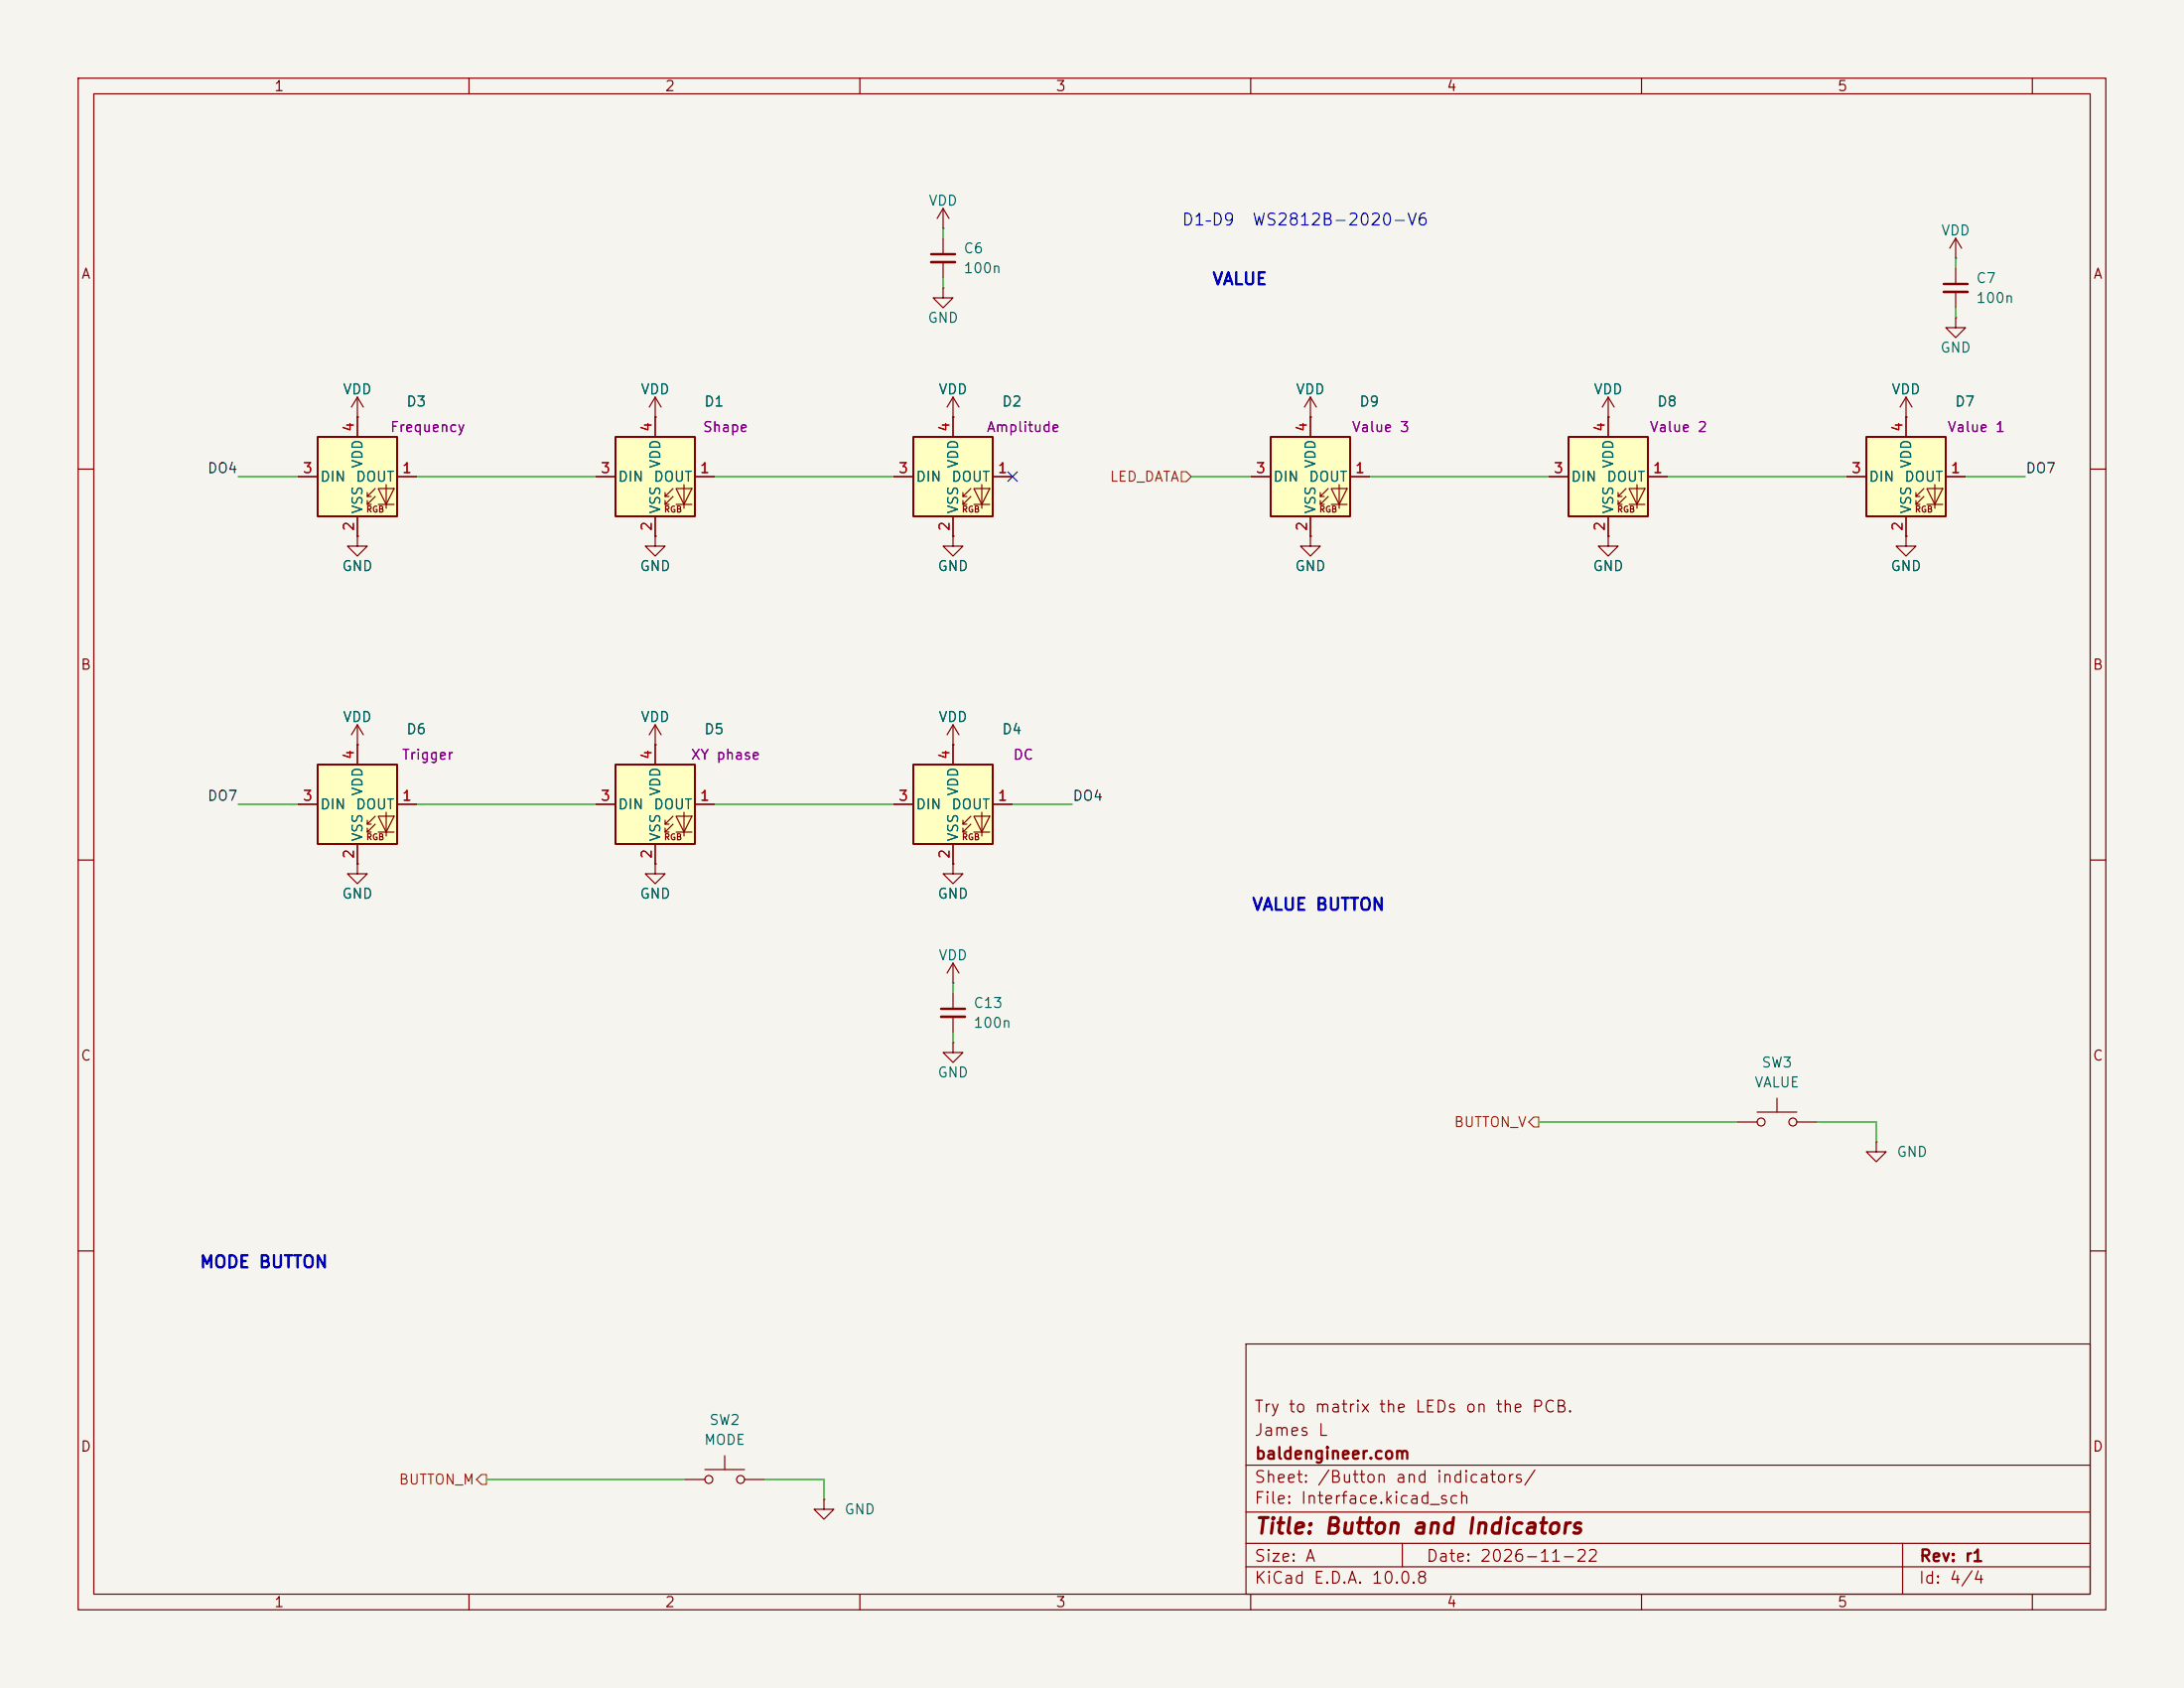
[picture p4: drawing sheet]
<svg xmlns="http://www.w3.org/2000/svg" width="279mm" height="216mm" viewBox="0 0 279 216" stroke-linecap="round" stroke-linejoin="round" font-family="sans-serif">
<path d="M0 0h279.4v215.9h-279.4z" fill="#f5f4ef" stroke="#f5f4ef" stroke-width=".13"/>
<g fill="none" stroke="#840000" stroke-width=".15">
<path d="M10 10h259.4v195.9h-259.4zM12 12h255.4v191.9h-255.4zM60 10v2M110 10v2M160 10v2M210 10v2M260 10v2M10 60h2M267.4 60h2M10 110h2M267.4 110h2M10 160h2"/>
<path d="M159.4 171.9h108v32h-108zM267.4 160h2M159.4 197.4h108M159.4 193.4h108M159.4 187.4h108M179.4 197.4v3M243.4 197.4v6.5M60 203.9v2M110 203.9v2M159.4 200.4h108M160 203.9v2M210 203.9v2"/>
<path d="M260 203.9v2"/>
</g>
<path d="M162.6 55.9h10.1v10.1h-10.1z" fill="#ffffc2"/>
<g fill="none" stroke="#840000" stroke-width=".15">
<path d="M121.9 53.3h.1M121.9 50.8l-.7 1.3M121.9 50.8l.8 1.3M121.9 50.8v2.5M167.6 53.3v2.6M121.9 68.6v1.3h1.3l-1.3 1.2-1.3-1.2h1.3M121.9 68.6h.1M160 61h2.6M167.6 66v2.6M168.9 63.5h.5M168.9 64.5h.5M169.9 62.5l-1 1v-.5"/>
<path d="M169.9 63.5l-1 1v-.5M170.3 62.5h2l-1 2zM170.3 64.5h2M171.3 62v3M172.7 61h2.6"/>
</g>
<path d="M162.6 55.9h10.1v10.1h-10.1z" fill="none" stroke="#840000" stroke-width=".25"/>
<path d="M116.8 55.9h10.2v10.1h-10.2z" fill="#ffffc2"/>
<g fill="none" stroke="#840000" stroke-width=".15">
<path d="M120.6 29.2h.1M120.6 36.8v1.3h1.3l-1.3 1.3-1.2-1.3h1.2M120.6 36.8h.1M120.6 26.7v2.5M120.6 30.5v2M120.6 33.5v2.1M120.6 26.7l-.7 1.2M120.6 26.7l.8 1.2M121.9 53.3v2.6M167.6 53.3h.1M167.6 50.8l-.7 1.3M167.6 50.8l.8 1.3"/>
<path d="M167.6 50.8v2.5M114.3 61h2.5M121.9 66v2.6M123.2 63.5h.5M123.2 64.5h.5M124.2 62.5l-1 1v-.5M124.2 63.5l-1 1v-.5M124.6 62.5h2l-1 2zM124.6 64.5h2M125.6 62v3M127 61h2.5M121.9 95.3h.1"/>
<path d="M121.9 92.7v2.6M121.9 92.7l-.7 1.3M121.9 92.7l.8 1.3M121.9 110.5v1.3h1.3l-1.3 1.2-1.3-1.2h1.3M121.9 110.5h.1M121.9 125.7h.1M121.9 133.4v1.2h1.3l-1.3 1.3-1.3-1.3h1.3M121.9 133.4h.1M121.9 123.2v2.5M121.9 127v2M121.9 130v2.1M121.9 123.2l-.7 1.3"/>
<path d="M121.9 123.2l.8 1.3"/>
</g>
<path d="M116.8 55.9h10.2v10.1h-10.2z" fill="none" stroke="#840000" stroke-width=".25"/>
<path d="M119.1 32.5h3.1M120.4 129h3" fill="none" stroke="#840000" stroke-width=".3"/>
<path d="M119.1 33.5h3.1M120.4 130h3" fill="none" stroke="#840000" stroke-width=".33"/>
<path d="M116.8 97.8h10.2v10.2h-10.2z" fill="#ffffc2"/>
<g fill="none" stroke="#840000" stroke-width=".15">
<path d="M250.2 33h.1M250.2 30.5v2.5M250.2 34.3v2M250.2 37.3v2.1M250.2 30.5l-.8 1.3M250.2 30.5l.8 1.3M250.2 40.6v1.3h1.3l-1.3 1.3-1.3-1.3h1.3M250.2 40.6h.1M167.6 68.6v1.3h1.3l-1.3 1.2-1.2-1.2h1.2M167.6 68.6h.1M121.9 95.3v2.5M114.3 102.9h2.5"/>
<path d="M121.9 108v2.5M123.2 105.4h.5M123.2 106.4h.5M124.2 104.4l-1 1v-.5M124.2 105.4l-1 1v-.5M124.6 104.4h2l-1 2zM124.6 106.4h2M125.6 103.9v3M127 102.9h2.5M222.2 143.5h2.6M224.8 142.2h5.1M227.3 140.5v1.7"/>
<path d="M229.9 143.5h2.5M240 146.1v1.2h1.3l-1.3 1.3-1.2-1.3h1.2M240 146.1h.1"/>
<circle cx="225.3" cy="143.5" r=".51"/>
<circle cx="229.4" cy="143.5" r=".51"/>
</g>
<path d="M116.8 97.8h10.2v10.2h-10.2z" fill="none" stroke="#840000" stroke-width=".25"/>
<path d="M248.7 36.3h3" fill="none" stroke="#840000" stroke-width=".3"/>
<path d="M248.7 37.3h3" fill="none" stroke="#840000" stroke-width=".33"/>
<path d="M238.8 55.9h10.1v10.1h-10.1z" fill="#ffffc2"/>
<g fill="none" stroke="#840000" stroke-width=".15">
<path d="M243.8 53.3h.1M243.8 50.8v5.1M243.8 50.8l-.7 1.3M243.8 50.8l.8 1.3M205.7 68.6v1.3h1.3l-1.3 1.2-1.2-1.2h1.2M205.7 68.6h.1M236.2 61h2.6M243.8 68.6v1.3h1.3l-1.3 1.2-1.2-1.2h1.2M243.8 68.6h.1M243.8 66v2.6M245.1 63.5h.5M245.1 64.5h.5"/>
<path d="M246.1 62.5l-1 1v-.5M246.1 63.5l-1 1v-.5M246.5 62.5h2l-1 2zM246.5 64.5h2M247.5 62v3M248.9 61h2.6"/>
</g>
<path d="M238.8 55.9h10.1v10.1h-10.1z" fill="none" stroke="#840000" stroke-width=".25"/>
<path d="M200.7 55.9h10.1v10.1h-10.1z" fill="#ffffc2"/>
<g fill="none" stroke="#840000" stroke-width=".15">
<path d="M45.7 53.3h.1M45.7 50.8l-.7 1.3M45.7 50.8l.8 1.3M45.7 50.8v2.5M205.7 53.3h.1M205.7 50.8v5.1M205.7 50.8l-.7 1.3M205.7 50.8l.8 1.3M45.7 68.6v1.3h1.3l-1.3 1.2-1.3-1.2h1.3M45.7 68.6h.1M198.1 61h2.6M205.7 66v2.6"/>
<path d="M207 63.5h.5M207 64.5h.5M208 62.5l-1 1v-.5M208 63.5l-1 1v-.5M208.4 62.5h2l-1 2zM208.4 64.5h2M209.4 62v3M210.8 61h2.6M83.8 95.3h.1M83.8 92.7l-.7 1.3M83.8 92.7l.8 1.3M83.8 92.7v2.6"/>
</g>
<path d="M200.7 55.9h10.1v10.1h-10.1z" fill="none" stroke="#840000" stroke-width=".25"/>
<path d="M40.6 55.9h10.2v10.1h-10.2z" fill="#ffffc2"/>
<g fill="none" stroke="#840000" stroke-width=".15">
<path d="M45.7 53.3v2.6M38.1 61h2.5M45.7 66v2.6M47 63.5h.5M47 64.5h.5M48 62.5l-1 1v-.5M48 63.5l-1 1v-.5M48.4 62.5h2l-1 2zM48.4 64.5h2M49.4 62v3M50.8 61h2.5M83.8 68.6v1.3h1.3l-1.3 1.2-1.3-1.2h1.3"/>
<path d="M83.8 68.6h.1M45.7 95.3h.1M45.7 92.7v2.6M45.7 92.7l-.7 1.3M45.7 92.7l.8 1.3"/>
</g>
<path d="M40.6 55.9h10.2v10.1h-10.2z" fill="none" stroke="#840000" stroke-width=".25"/>
<path d="M78.7 55.9h10.2v10.1h-10.2z" fill="#ffffc2"/>
<g fill="none" stroke="#840000" stroke-width=".15">
<path d="M83.8 53.3h.1M83.8 50.8v5.1M83.8 50.8l-.7 1.3M83.8 50.8l.8 1.3M76.2 61h2.5M83.8 66v2.6M85.1 63.5h.5M85.1 64.5h.5M86.1 62.5l-1 1v-.5M86.1 63.5l-1 1v-.5M86.5 62.5h2l-1 2zM86.5 64.5h2"/>
<path d="M87.5 62v3M88.9 61h2.5M87.6 189.2h2.6M90.2 188h5M92.7 186.2v1.8M95.2 189.2h2.6"/>
<circle cx="90.7" cy="189.2" r=".51"/>
<circle cx="94.7" cy="189.2" r=".51"/>
</g>
<path d="M78.7 55.9h10.2v10.1h-10.2z" fill="none" stroke="#840000" stroke-width=".25"/>
<path d="M78.7 97.8h10.2v10.2h-10.2z" fill="#ffffc2"/>
<g fill="none" stroke="#840000" stroke-width=".15">
<path d="M83.8 95.3v2.5M76.2 102.9h2.5M83.8 110.5v1.3h1.3l-1.3 1.2-1.3-1.2h1.3M83.8 110.5h.1M83.8 108v2.5M85.1 105.4h.5M85.1 106.4h.5M86.1 104.4l-1 1v-.5M86.1 105.4l-1 1v-.5M86.5 104.4h2l-1 2zM86.5 106.4h2M87.5 103.9v3"/>
<path d="M88.9 102.9h2.5M105.4 191.8v1.2h1.3l-1.3 1.3-1.3-1.3h1.3M105.4 191.8h.1"/>
</g>
<path d="M78.7 97.8h10.2v10.2h-10.2z" fill="none" stroke="#840000" stroke-width=".25"/>
<path d="M40.6 97.8h10.2v10.2h-10.2z" fill="#ffffc2"/>
<g fill="none" stroke="#840000" stroke-width=".15">
<path d="M45.7 53.3h.1M45.7 53.3v2.6M83.8 53.3h.1M83.8 53.3v2.6M121.9 53.3h.1M121.9 53.3v2.6M167.6 53.3h.1M167.6 53.3v2.6M205.7 53.3h.1M205.7 53.3v2.6M243.8 53.3h.1M243.8 53.3v2.6"/>
<path d="M38.1 61h2.5M45.7 68.6h.1M45.7 66v2.6M50.8 61h2.5M76.2 61h2.5M83.8 68.6h.1M83.8 66v2.6M88.9 61h2.5M114.3 61h2.5M121.9 68.6h.1M121.9 66v2.6M127 61h2.5"/>
<path d="M160 61h2.6M167.6 68.6h.1M167.6 66v2.6M172.7 61h2.6M198.1 61h2.6M205.7 68.6h.1M205.7 66v2.6M210.8 61h2.6M236.2 61h2.6M243.8 68.6h.1M243.8 66v2.6M248.9 61h2.6"/>
<path d="M45.7 95.3h.1M45.7 95.3v2.5M83.8 95.3h.1M83.8 95.3v2.5M121.9 95.3h.1M121.9 95.3v2.5M38.1 102.9h2.5M45.7 110.5v1.3h1.3l-1.3 1.2-1.3-1.2h1.3M45.7 110.5h.1M45.7 108v2.5M47 105.4h.5M47 106.4h.5"/>
<path d="M48 104.4l-1 1v-.5M48 105.4l-1 1v-.5M48.4 104.4h2l-1 2zM48.4 106.4h2M49.4 103.9v3M50.8 102.9h2.5M76.2 102.9h2.5M83.8 110.5h.1M83.8 108v2.5M88.9 102.9h2.5M114.3 102.9h2.5M121.9 110.5h.1"/>
<path d="M121.9 108v2.5M127 102.9h2.5"/>
</g>
<path d="M40.6 97.8h10.2v10.2h-10.2z" fill="none" stroke="#840000" stroke-width=".25"/>
<path d="M151.1 60.3h.7l.6 .7-.6 .6h-.7zM195.6 143.5l.6-.6h.6v1.2h-.6zM61.6 188.6h.6v1.3h-.6l-.6-.7z" fill="none" stroke="#725600" stroke-width=".15"/>
<g fill="none" stroke="#009600" stroke-width=".15">
<path d="M120.6 29.2v1.3M120.6 35.6v1.2M250.2 33v1.3M250.2 39.4v1.2M30.5 61h7.6M53.3 61h22.9M91.4 61h22.9M152.4 61h7.6M175.3 61h22.8M213.4 61h22.8M251.5 61h7.6M30.5 102.9h7.6"/>
<path d="M53.3 102.9h22.9M91.4 102.9h22.9M129.5 102.9h7.7M121.9 125.7v1.3M121.9 132.1v1.3M196.8 143.5h25.4M232.4 143.5h7.6v2.6M62.2 189.2h25.4M97.8 189.2h7.6v2.6"/>
</g>
<path d="M128.9 60.4l1.2 1.2M130.1 60.4l-1.2 1.2" fill="none" stroke="#000084" stroke-width=".15"/>
<text font-size="2" fill="#840000" x="160.4" y="196.7">Title: Button and Indicators</text>
<g font-size="1.5" fill="#0000c2">
<text x="151.1" y="29.2">D1–D9</text>
<text x="160.1" y="29.2">WS2812B-2020-V6</text>
<text x="155" y="36.8">VALUE</text>
<text x="160.1" y="116.9">VALUE BUTTON</text>
<text x="25.4" y="162.6">MODE BUTTON</text>
</g>
<g font-size="1.5" fill="#840000">
<text x="160.4" y="184">James L</text>
<text x="160.4" y="181">Try to matrix the LEDs on the PCB.</text>
<text x="160.4" y="190">Sheet: /Button and indicators/</text>
<text x="160.4" y="187">baldengineer.com</text>
<text x="160.4" y="192.7">File: Interface.kicad_sch</text>
<text x="160.4" y="202.9">KiCad E.D.A. 10.0.8</text>
<text x="160.4" y="200.1">Size: A</text>
<text x="182.4" y="200.1">Date: 2026-11-22</text>
<text x="245.4" y="202.9">Id: 4/4</text>
<text x="245.4" y="200.1">Rev: r1</text>
</g>
<g font-size="1.3" fill="#840000">
<text x="35" y="12">1</text>
<text x="85" y="12">2</text>
<text x="135" y="12">3</text>
<text x="185" y="12">4</text>
<text x="235" y="12">5</text>
<text x="10.3" y="36">A</text>
<text x="267.7" y="36">A</text>
<text x="10.2" y="86">B</text>
<text x="267.6" y="86">B</text>
<text x="10.2" y="136">C</text>
<text x="267.6" y="136">C</text>
<text x="10.2" y="186">D</text>
<text x="267.6" y="186">D</text>
<text x="35" y="205.9">1</text>
<text x="85" y="205.9">2</text>
<text x="135" y="205.9">3</text>
<text x="185" y="205.9">4</text>
<text x="235" y="205.9">5</text>
</g>
<g font-size="1.3" fill="#006464">
<text x="118.7" y="26.6">VDD</text>
<text x="123.2" y="32.7">C6</text>
<text x="123.2" y="35.3">100n</text>
<text x="248.2" y="30.4">VDD</text>
<text x="118.6" y="41.6">GND</text>
<text x="252.7" y="36.5">C7</text>
<text x="252.7" y="39.1">100n</text>
<text x="248.1" y="45.4">GND</text>
<text x="43.8" y="50.7">VDD</text>
<text x="51.9" y="52.3">D3</text>
<text x="81.9" y="50.7">VDD</text>
<text x="90" y="52.3">D1</text>
<text x="120" y="50.7">VDD</text>
<text x="128.1" y="52.3">D2</text>
<text x="165.7" y="50.7">VDD</text>
<text x="173.8" y="52.3">D9</text>
<text x="203.8" y="50.7">VDD</text>
<text x="211.9" y="52.3">D8</text>
<text x="241.9" y="50.7">VDD</text>
<text x="250" y="52.3">D7</text>
<text x="46.7" y="60" transform="rotate(-90 46.7 60)">VDD</text>
<text x="84.8" y="60" transform="rotate(-90 84.8 60)">VDD</text>
<text x="122.9" y="60" transform="rotate(-90 122.9 60)">VDD</text>
<text x="168.6" y="60" transform="rotate(-90 168.6 60)">VDD</text>
<text x="206.7" y="60" transform="rotate(-90 206.7 60)">VDD</text>
<text x="244.8" y="60" transform="rotate(-90 244.8 60)">VDD</text>
<text x="40.9" y="61.9">DIN</text>
<text x="45.4" y="61.9">DOUT</text>
<text x="46.7" y="65.8" transform="rotate(-90 46.7 65.8)">VSS</text>
<text x="79" y="61.9">DIN</text>
<text x="83.5" y="61.9">DOUT</text>
<text x="84.8" y="65.8" transform="rotate(-90 84.8 65.8)">VSS</text>
<text x="117.1" y="61.9">DIN</text>
<text x="121.6" y="61.9">DOUT</text>
<text x="122.9" y="65.8" transform="rotate(-90 122.9 65.8)">VSS</text>
<text x="162.8" y="61.9">DIN</text>
<text x="167.3" y="61.9">DOUT</text>
<text x="168.6" y="65.8" transform="rotate(-90 168.6 65.8)">VSS</text>
<text x="200.9" y="61.9">DIN</text>
<text x="205.4" y="61.9">DOUT</text>
<text x="206.7" y="65.8" transform="rotate(-90 206.7 65.8)">VSS</text>
<text x="239" y="61.9">DIN</text>
<text x="243.5" y="61.9">DOUT</text>
<text x="244.8" y="65.8" transform="rotate(-90 244.8 65.8)">VSS</text>
<text x="43.7" y="73.4">GND</text>
<text x="81.8" y="73.4">GND</text>
<text x="119.9" y="73.4">GND</text>
<text x="165.6" y="73.4">GND</text>
<text x="203.7" y="73.4">GND</text>
<text x="241.8" y="73.4">GND</text>
<text x="43.8" y="92.7">VDD</text>
<text x="51.9" y="94.2">D6</text>
<text x="81.9" y="92.7">VDD</text>
<text x="90" y="94.2">D5</text>
<text x="120" y="92.7">VDD</text>
<text x="128.1" y="94.2">D4</text>
<text x="46.7" y="101.9" transform="rotate(-90 46.7 101.9)">VDD</text>
<text x="84.8" y="101.9" transform="rotate(-90 84.8 101.9)">VDD</text>
<text x="122.9" y="101.9" transform="rotate(-90 122.9 101.9)">VDD</text>
<text x="40.9" y="103.8">DIN</text>
<text x="45.4" y="103.8">DOUT</text>
<text x="46.7" y="107.7" transform="rotate(-90 46.7 107.7)">VSS</text>
<text x="79" y="103.8">DIN</text>
<text x="83.5" y="103.8">DOUT</text>
<text x="84.8" y="107.7" transform="rotate(-90 84.8 107.7)">VSS</text>
<text x="117.1" y="103.8">DIN</text>
<text x="121.6" y="103.8">DOUT</text>
<text x="122.9" y="107.7" transform="rotate(-90 122.9 107.7)">VSS</text>
<text x="43.7" y="115.3">GND</text>
<text x="81.8" y="115.3">GND</text>
<text x="119.9" y="115.3">GND</text>
<text x="120" y="123.1">VDD</text>
<text x="124.4" y="129.2">C13</text>
<text x="124.4" y="131.8">100n</text>
<text x="225.3" y="136.9">SW3</text>
<text x="119.9" y="138.1">GND</text>
<text x="224.4" y="139.4">VALUE</text>
<text x="242.6" y="148.3">GND</text>
<text x="90" y="185.1">MODE</text>
<text x="90.6" y="182.6">SW2</text>
<text x="107.9" y="194">GND</text>
</g>
<g font-size="1.3" fill="#a90000">
<text x="45.6" y="55.3" transform="rotate(-90 45.6 55.3)">4</text>
<text x="83.7" y="55.3" transform="rotate(-90 83.7 55.3)">4</text>
<text x="121.8" y="55.3" transform="rotate(-90 121.8 55.3)">4</text>
<text x="167.5" y="55.3" transform="rotate(-90 167.5 55.3)">4</text>
<text x="205.6" y="55.3" transform="rotate(-90 205.6 55.3)">4</text>
<text x="243.7" y="55.3" transform="rotate(-90 243.7 55.3)">4</text>
<text x="38.6" y="60.8">3</text>
<text x="51.3" y="60.8">1</text>
<text x="76.7" y="60.8">3</text>
<text x="89.4" y="60.8">1</text>
<text x="114.8" y="60.8">3</text>
<text x="127.5" y="60.8">1</text>
<text x="160.6" y="60.8">3</text>
<text x="173.3" y="60.8">1</text>
<text x="198.7" y="60.8">3</text>
<text x="211.4" y="60.8">1</text>
<text x="236.8" y="60.8">3</text>
<text x="249.5" y="60.8">1</text>
<text x="45.6" y="68" transform="rotate(-90 45.6 68)">2</text>
<text x="83.7" y="68" transform="rotate(-90 83.7 68)">2</text>
<text x="121.8" y="68" transform="rotate(-90 121.8 68)">2</text>
<text x="167.5" y="68" transform="rotate(-90 167.5 68)">2</text>
<text x="205.6" y="68" transform="rotate(-90 205.6 68)">2</text>
<text x="243.7" y="68" transform="rotate(-90 243.7 68)">2</text>
<text x="45.6" y="97.3" transform="rotate(-90 45.6 97.3)">4</text>
<text x="83.7" y="97.3" transform="rotate(-90 83.7 97.3)">4</text>
<text x="121.8" y="97.3" transform="rotate(-90 121.8 97.3)">4</text>
<text x="38.6" y="102.7">3</text>
<text x="51.3" y="102.7">1</text>
<text x="76.7" y="102.7">3</text>
<text x="89.4" y="102.7">1</text>
<text x="114.8" y="102.7">3</text>
<text x="127.5" y="102.7">1</text>
<text x="45.6" y="110" transform="rotate(-90 45.6 110)">2</text>
<text x="83.7" y="110" transform="rotate(-90 83.7 110)">2</text>
<text x="121.8" y="110" transform="rotate(-90 121.8 110)">2</text>
</g>
<g font-size="1.3" fill="#840084">
<text x="49.8" y="55.6">Frequency</text>
<text x="89.8" y="55.6">Shape</text>
<text x="126.1" y="55.6">Amplitude</text>
<text x="172.9" y="55.6">Value 3</text>
<text x="211" y="55.6">Value 2</text>
<text x="249.1" y="55.6">Value 1</text>
<text x="51.3" y="97.5">Trigger</text>
<text x="88.3" y="97.5">XY phase</text>
<text x="129.5" y="97.5">DC</text>
</g>
<g font-size="1.3" fill="#0f0f0f">
<text x="26.4" y="60.8">DO4</text>
<text x="259.1" y="60.8">DO7</text>
<text x="26.4" y="102.7">DO7</text>
<text x="137.1" y="102.7">DO4</text>
</g>
<g font-size="1.3" fill="#725600">
<text x="141.9" y="61.9">LED_DATA</text>
<text x="185.9" y="144.5">BUTTON_V</text>
<text x="50.9" y="190.2">BUTTON_M</text>
</g>
<g font-size=".8" fill="#840000">
<text x="46.8" y="65.7">RGB</text>
<text x="84.9" y="65.7">RGB</text>
<text x="123" y="65.7">RGB</text>
<text x="168.7" y="65.7">RGB</text>
<text x="206.8" y="65.7">RGB</text>
<text x="244.9" y="65.7">RGB</text>
<text x="46.8" y="107.6">RGB</text>
<text x="84.9" y="107.6">RGB</text>
<text x="123" y="107.6">RGB</text>
</g>
</svg>
